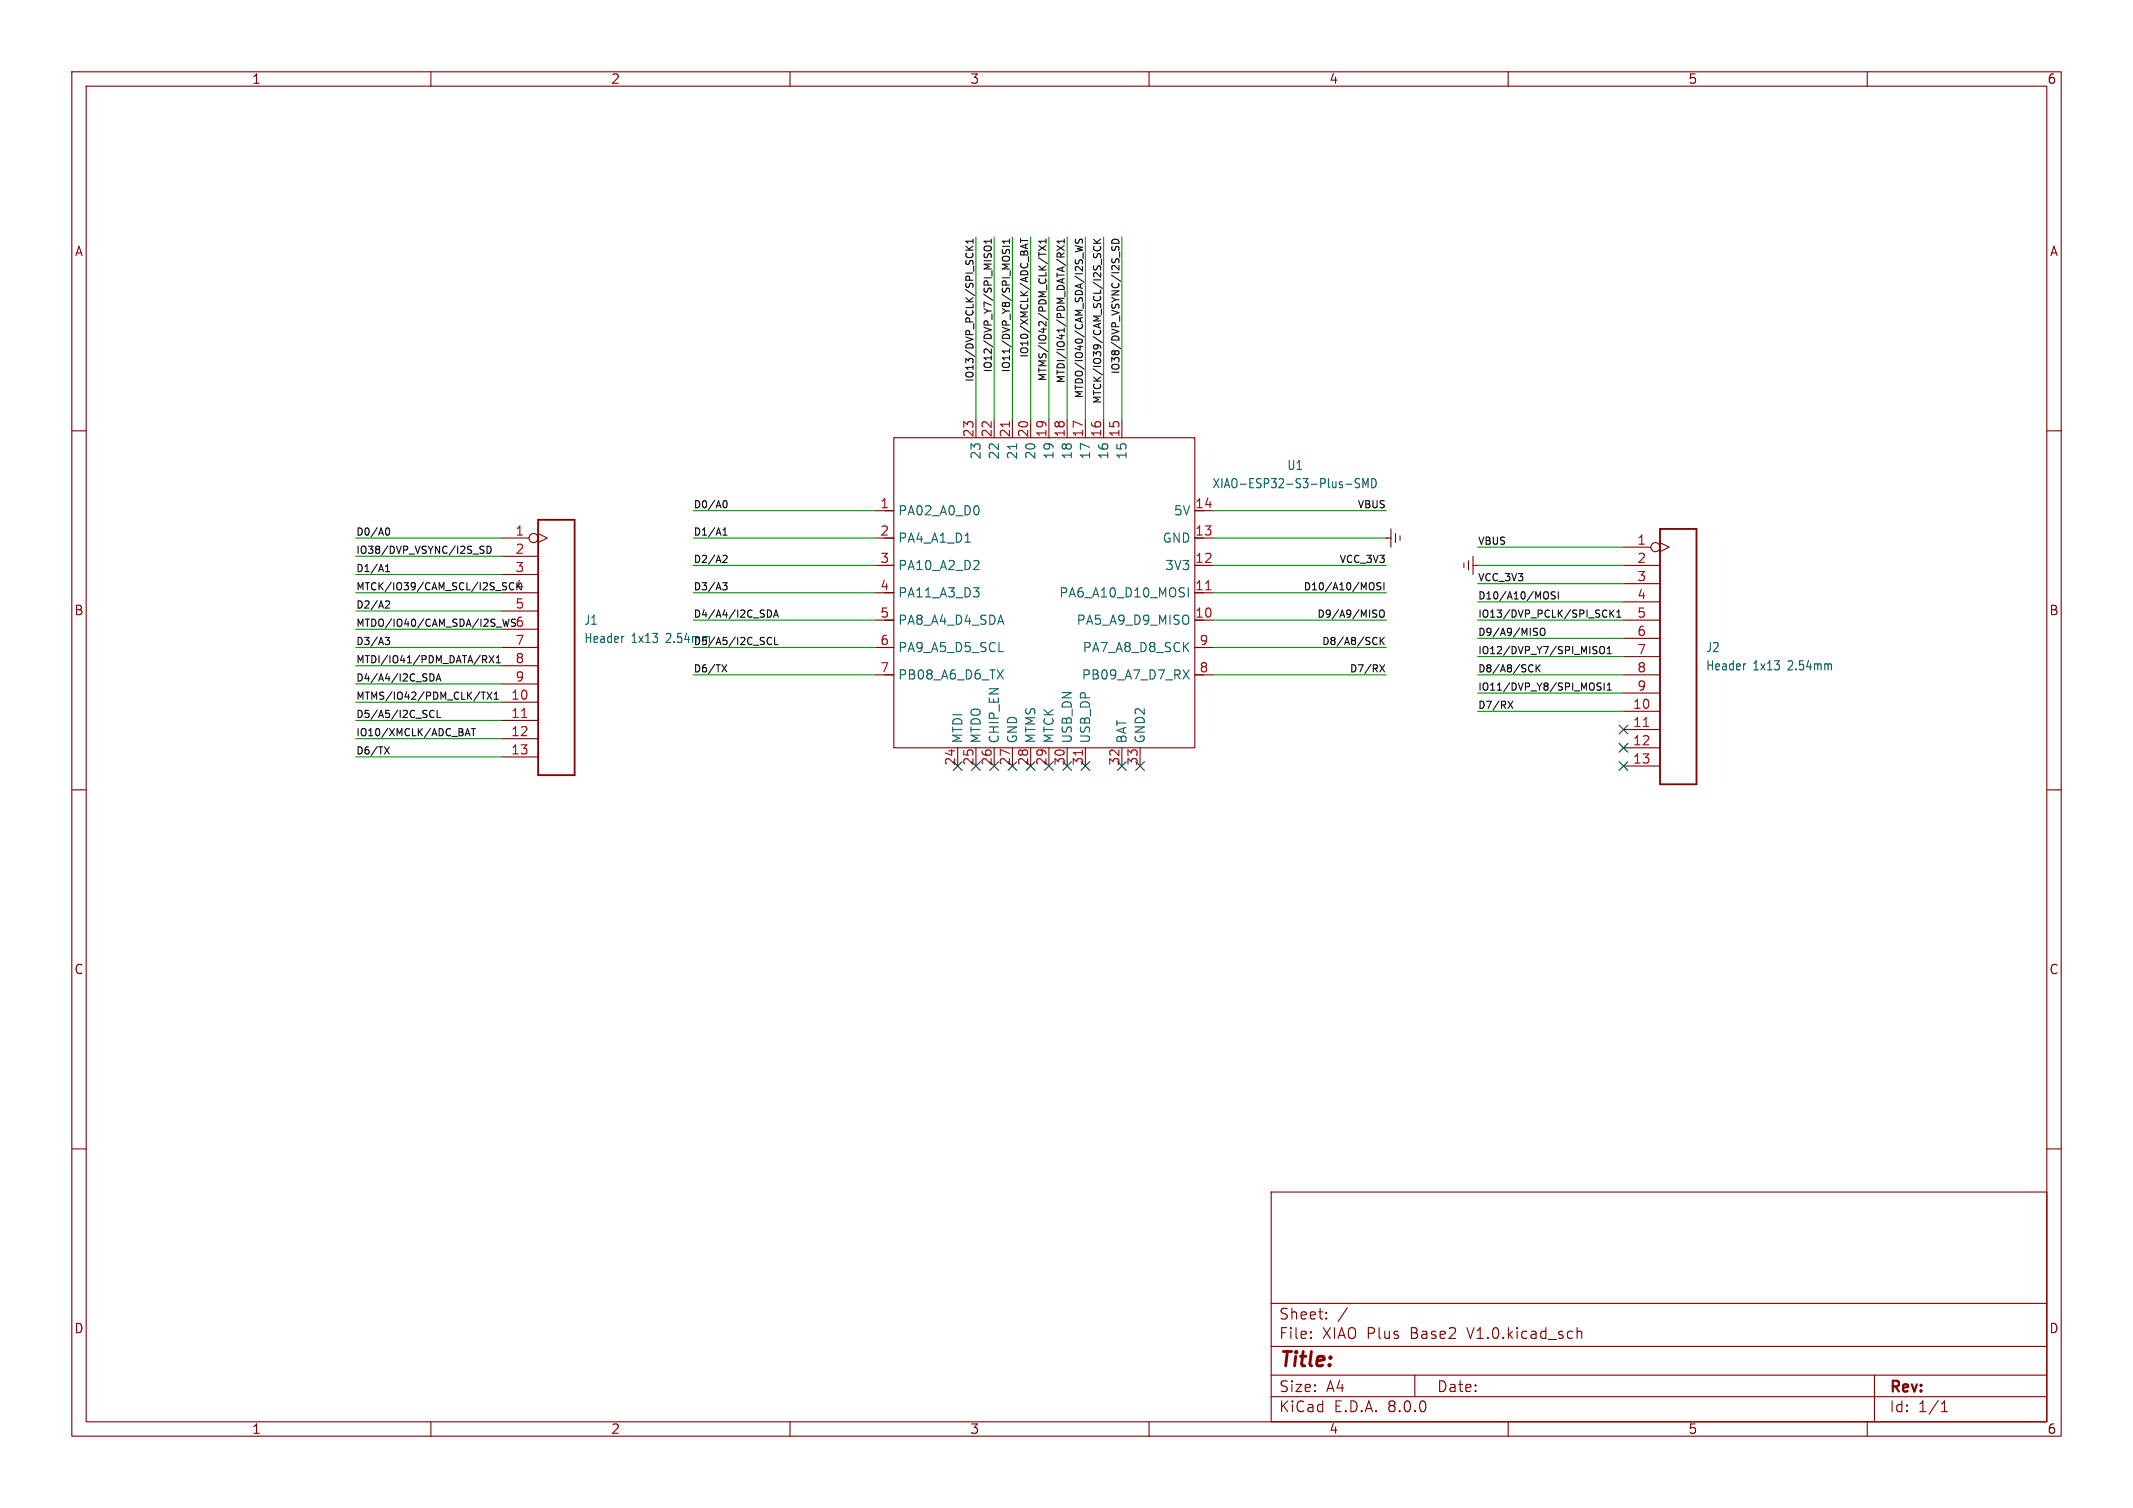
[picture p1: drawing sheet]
<svg xmlns="http://www.w3.org/2000/svg" width="297mm" height="210mm" viewBox="0 0 297 210" stroke-linecap="round" stroke-linejoin="round" font-family="sans-serif">
<g fill="none" stroke="#840000" stroke-width=".15">
<path d="M10 10h277v190h-277zM12 12h273v186h-273zM60 10v2M110 10v2M160 10v2M210 10v2M260 10v2M10 60h2M135.9 58.4v2.6M138.4 58.4v2.6M141 58.4v2.6M143.5 58.4v2.6"/>
<path d="M146 58.4v2.6M148.6 58.4v2.6M151.1 58.4v2.6M153.7 58.4v2.6M156.2 58.4v2.6M285 60h2M69.8 74.9h3.9M69.8 77.5h5.1M74.9 74.3l1.3 .6-1.3 .7M121.9 74.9h2.6M121.9 78.7h2.6M121.9 71.1h2.6"/>
<path d="M124.5 61h41.9v43.1h-41.9zM166.4 74.9h2.5M166.4 78.7h2.5M166.4 71.1h2.5M193 74.9h.1M193 74.9h.7M193.7 73.7v2.5M194.3 74.3v1.3M194.9 74.6v.6M203.8 78.4v.7M204.5 78.1v1.3M205.1 78.7h.6"/>
<path d="M205.1 77.5v2.5M205.7 78.7h.1M226.1 76.2h3.8M226.1 78.7h5M231.1 75.6l1.3 .6-1.3 .6M69.8 97.8h5.1M69.8 80h5.1M69.8 82.6h5.1M69.8 85.1h5.1M69.8 87.6h5.1M69.8 90.2h5.1M69.8 92.7h5.1"/>
<path d="M69.8 95.3h5.1M121.9 82.6h2.6M121.9 90.2h2.6M121.9 86.4h2.6M121.9 94h2.6M166.4 82.6h2.5M166.4 90.2h2.5M166.4 86.4h2.5M166.4 94h2.5M226.1 99.1h5M226.1 81.3h5M226.1 83.8h5"/>
<path d="M226.1 86.4h5M226.1 88.9h5M226.1 91.4h5M226.1 94h5M226.1 96.5h5M10 110h2M69.8 100.3h5.1M69.8 102.9h5.1M69.8 105.4h5.1M133.3 104.1v2.6M135.9 104.1v2.6M138.4 104.1v2.6"/>
<path d="M141 104.1v2.6M143.5 104.1v2.6M146 104.1v2.6M148.6 104.1v2.6M151.1 104.1v2.6M156.2 104.1v2.6M158.7 104.1v2.6M226.1 101.6h5M226.1 104.1h5M226.1 106.7h5M285 110h2M10 160h2"/>
<path d="M285 160h2M177 166h108v32h-108zM60 198v2M110 198v2M160 198v2M177 194.5h108M177 191.5h108M177 187.5h108M177 181.5h108M182.5 186.3h.1l-.1 .1M182.5 186.3v.1M182.5 185.5v.1"/>
<path d="M182.5 185.5h.1l-.1 .1M184.7 183.6v.1M184.7 183.6h-.1l.1 .1M184.7 182.8v.1M184.7 182.8h-.1l.1 .1M187.6 182.1l-1.3 2M197 191.5v3M210 198v2M219.6 184.9v1.5M219.6 185.5a.37 .37 0 0 1 .6 .1v.8M260 198v2M261 191.5v6.5"/>
<path d="M270.3 196.6h.9M270.3 195.5l.4-.4v1.5"/>
<circle cx="74.3" cy="74.9" r=".63"/>
<circle cx="230.5" cy="76.2" r=".63"/>
</g>
<path d="M74.9 72.4h5.1v35.6h-5.1zM231.1 73.7h5.1v35.5h-5.1z" fill="none" stroke="#840000" stroke-width=".25"/>
<path d="M140.6 58.7v.7M72.6 99.9h.8M167.9 82.1h.7M150.7 104.4v.8M228.8 101.2h.8" fill="none" stroke="#a90000" stroke-width=".15"/>
<g fill="none" stroke="#006464" stroke-width=".15">
<path d="M134.4 75.5h.7M136.2 70.6l.1 .3-.1 .7M136.2 78.1l.1 .2v.3l-.8 .7h.8M141.5 61.8v.7M187.4 67.4h.8M189.3 66.7h-.4l-.2 .1v.3l.5 .3 .1 .3-.2 .2h-.4M189.8 67.9v-1.2l.3 .9 .4-.9v1.2M191 66.7a.67 .67 0 0 1 .6 .4 .67 .67 0 0 1-.2 .8h-.4zM86.8 88.6h.1M135.5 81.9h.8l-.4 .4M136.2 82.4l.1 .2v.3l-.1 .2M138.9 93.3l.8 1.3"/>
<path d="M139.7 93.3l-.8 1.3M164.7 93.3l.9 1.3M165.5 81.9v1.2M165.6 93.3l-.9 1.3M243 92.4h.1"/>
</g>
<g fill="none" stroke="#0f0f0f" stroke-width=".15">
<path d="M134.5 34.8h1M134.5 34.3l.6 .5M134.6 35.3l-.1 .2M135.4 35.3l.1 .2M135.5 33.6h-1l.3 .3M135.5 34.3l-.6 .4M135.5 33.3v.6M137.1 34.4a.64 .64 0 0 1 .9 .1 .34 .34 0 0 1-.3 .4h-.3a.33 .33 0 0 1-.3-.1 .33 .33 0 0 1 0-.4zM138 33.6h-1l.3 .3M138 33.3v.6M139.6 34.3h1M139.6 34.7v.4l.2 .2"/>
<path d="M139.9 35.3l.4-.6 .3 .2-.1 .4M140.6 33.6h-1l.3 .3M140.6 33.3v.6M142.1 33.2v.6M142.1 33.5h1M142.8 34.1v.4M143.1 34l-1 .3 1 .3M144.6 35.1v.6M144.6 35.4h1M144.6 34.2l1 .7M145.6 33.6h-1l.3 .3M145.6 34.2l-1 .7"/>
<path d="M145.6 33.3v.6M147.2 35.8v-.4l.2-.2 .3 .1v.5M147.2 34.2l1 .7M148.2 35.2l-.5 .3M148.2 34.2l-1 .7M148.2 33.3v.6M148.2 33.6h-1l.3 .3M149.7 34.2l1 .3-.7 .1 .7 .2-1 .3M149.8 33.3l-.1 .4 .1 .1h.3l.2-.4 .2-.1 .2 .2v.4M152.3 33.9h1M152.3 33.3l.5 .6M152.3 35.3v.4"/>
<path d="M152.4 34.3a.47 .47 0 0 0 .3 .7 .47 .47 0 0 0 .6-.5l-.1-.2M152.8 35.5l.2-.2 .3 .2M153.3 33.3l-.6 .4M154.9 33.5a.54 .54 0 0 1 .6-.2 .54 .54 0 0 1 .3 .6h-1zM154.9 34.3v.5M155.2 34.8l.2-.4 .2-.1 .2 .2v.4M53.7 79.6h.5M53.7 78.9l.3-.3v1M53.8 73.6l.1-.1a.53 .53 0 0 1 .4 .5 .53 .53 0 0 1-.4 .5h-.1M66.9 76.5l.4 .1 .1 .2-.1 .2-.3 .1M66.9 76.1h.5M67.8 76.1a.51 .51 0 0 1 .6 .5 .51 .51 0 0 1-.6 .5z"/>
<path d="M100.7 74.5h.5M100.7 73.8l.3-.3v1M100.7 77.4l.3-.1 .2 .3-.6 .7h.6M100.8 69.8l.1-.1a.53 .53 0 0 1 .4 .5 .53 .53 0 0 1-.4 .5h-.1M53.6 88.8h.6l-.3 .3 .3 .1v.4l-.1 .2h-.3M53.7 83.7h.4l.1 .3-.6 .7h.6M59.9 93.8a.51 .51 0 0 1 .5 .5 .51 .51 0 0 1-.5 .5M59.9 99.7l.3 .2 .2-.1M60.4 99l-.2-.1-.3 .3M60.7 94.8l.4-1 .3 1M60.8 94.6h.5M60.9 98.9v1h.4"/>
<path d="M67 96.4h.6M67.3 96.4v1M67.4 91.8l.4 .5M67.6 91.3l.2 .2-.1 .2-.1 .1M67.8 96.4l.7 1M68.1 91.3l.7 1M68.5 96.4l-.7 1M68.8 91.3l-.7 1M68.8 97.4h.6M68.8 96.7l.3-.3v1M69.1 92.3h.6M69.1 91.6l.3-.3v1"/>
<path d="M70 86.2l.2 1 .2-.7 .2 .7 .3-1M70.4 81.1l.1 .1M70.4 81.7l.1 .2-.1 .2M71.2 81.1a.54 .54 0 0 0-.3 .5 .54 .54 0 0 0 .3 .5M100.5 92.6l.7 1M100.6 81.1h.6l-.3 .4 .3 .1v.4l-.2 .1h-.2M101.2 92.6l-.7 1M106.9 85a.51 .51 0 0 1 .5 .5 .51 .51 0 0 1-.5 .5M106.9 89.5l.2 .3 .3-.1M107.4 88.9l-.3-.1-.2 .2M107.7 86l.3-1 .4 1M107.8 85.7h.5"/>
<path d="M107.9 88.8v1h.4M191.1 81.1l.1 .1a.64 .64 0 0 1-.1 .9M191.3 85h.4M191.5 85.5l.2 .2-.2 .3M191.6 88.8l.1 .1M191.7 89.7l-.1 .1M192.1 85.1l.2-.1a.34 .34 0 0 1 .4 .3v.3a.33 .33 0 0 1-.3 .4 .33 .33 0 0 1-.3-.4zM192.1 92.6l.7 1M192.2 88.8v1M192.3 81.2l-.4-.1-.2 .1v.3l.5 .2 .1 .3-.2 .1h-.4M192.3 89.2l.4 .6M192.7 81.1v1"/>
<path d="M192.7 88.8l-.5 .5M192.8 92.6l-.7 1M210 97.7l.6 1M210.6 97.7l-.6 1M213.3 92.6l.2 .1M213.5 93.5l-.2 .1M213.9 92.6v1M213.9 87.5h.2M214 88.1l.1 .1-.1 .2M214 93l.5 .6M214.5 92.6l-.6 .5M214.5 87.6l.2-.1a.34 .34 0 0 1 .4 .3v.4a.33 .33 0 0 1-.3 .3 .33 .33 0 0 1-.3-.3z"/>
<path d="M215.5 82.5a.71 .71 0 0 1 0 .9M216.6 82.5l-.4-.1-.2 .1v.3l.5 .2 .1 .2-.2 .2h-.4M217 82.4v1M222.4 95.5l.4 .2 .1 .2-.2 .2h-.3M222.8 90.2l.2-.2a.34 .34 0 0 1 .4 .4v.3a.33 .33 0 0 1-.3 .3 .33 .33 0 0 1-.4-.3zM222.9 95.2l-.3-.1-.2 .1M223.4 95.1v1M223.6 85h.1M223.7 85.9l-.1 .1M223.8 96.1h.6M223.8 90.3l.3-.3v1M223.8 95.4l.3-.3v1"/>
<path d="M223.8 91h.6M224.2 85v1M224.3 85.4l.4 .6M224.7 85l-.5 .5M225.1 86h.6M225.1 85.2l.3-.2v1M53.5 104l.7 1M54.2 104l-.7 1M64.8 102.5l.3-1 .3 1M64.9 102.2h.4M65.6 101.5h.6M65.9 101.5v1"/>
</g>
<g fill="none" stroke="#009600" stroke-width=".15">
<path d="M135.9 33v25.4M138.4 33v25.4M141 33v25.4M143.5 33v25.4M146 33v25.4M148.6 33v25.4M151.1 33v25.4M153.7 33v25.4M156.2 33v25.4M49.5 74.9h20.3M49.5 77.5h20.3M96.5 74.9h25.4"/>
<path d="M96.5 78.7h25.4M96.5 71.1h25.4M168.9 74.9h24.1M168.9 78.7h24.1M168.9 71.1h24.1M205.7 78.7h20.4M205.7 76.2h20.4M49.5 80h20.3M49.5 85.1h20.3M49.5 95.3h20.3M49.5 92.7h20.3M49.5 90.2h20.3"/>
<path d="M49.5 82.6h20.3M49.5 87.6h20.3M49.5 97.8h20.3M96.5 90.2h25.4M96.5 86.4h25.4M96.5 82.6h25.4M96.5 94h25.4M168.9 90.2h24.1M168.9 86.4h24.1M168.9 82.6h24.1M168.9 94h24.1M205.7 81.3h20.4"/>
<path d="M205.7 86.4h20.4M205.7 94h20.4M205.7 99.1h20.4M205.7 96.5h20.4M205.7 83.8h20.4M205.7 88.9h20.4M205.7 91.4h20.4M49.5 105.4h20.3M49.5 102.9h20.3M49.5 100.3h20.3"/>
</g>
<g fill="none" stroke="#000084" stroke-width=".15">
<path d="M132.7 106.1l1.3 1.2M134 106.1l-1.3 1.2M135.3 106.1l1.2 1.2M136.5 106.1l-1.2 1.2M137.8 106.1l1.2 1.2M139 106.1l-1.2 1.2M140.4 106.1l1.2 1.2M141.6 106.1l-1.2 1.2M142.9 106.1l1.2 1.2M144.1 106.1l-1.2 1.2M145.4 106.1l1.3 1.2M146.7 106.1l-1.3 1.2"/>
<path d="M148 106.1l1.2 1.2M149.2 106.1l-1.2 1.2M150.5 106.1l1.2 1.2M151.7 106.1l-1.2 1.2M155.6 106.1l1.2 1.2M156.8 106.1l-1.2 1.2M158.1 106.1l1.3 1.2M159.4 106.1l-1.3 1.2M225.5 106.1l1.2 1.2M225.5 101l1.2 1.2M225.5 103.5l1.2 1.2M226.7 106.1l-1.2 1.2"/>
<path d="M226.7 101l-1.2 1.2M226.7 103.5l-1.2 1.2"/>
</g>
<text font-size="2.8" fill="#840000" x="178" y="190.9">Title:</text>
<g font-size="2.1" fill="#840000">
<text x="178" y="184">Sheet:</text>
<text x="178" y="186.7">File:</text>
<text x="184.1" y="186.7">XIAO Plus</text>
<text x="196.5" y="186.7">Base2</text>
<text x="204.6" y="186.7">V1.0.kicad_sch</text>
<text x="178" y="196.9">KiCad</text>
<text x="178" y="194.1">Size:</text>
<text x="184.7" y="194.1">A4</text>
<text x="185.7" y="196.9">E.D.A.</text>
<text x="193.3" y="196.9">8.0.0</text>
<text x="200" y="194.1">Date:</text>
<text x="263" y="194.3">Rev:</text>
<text x="263" y="196.9">Id:</text>
<text x="267.1" y="196.9">1/1</text>
</g>
<g font-size="1.8" fill="#840000">
<text x="35" y="11.9">1</text>
<text x="85" y="11.9">2</text>
<text x="135" y="11.9">3</text>
<text x="185" y="11.9">4</text>
<text x="235" y="11.9">5</text>
<text x="285" y="11.9">6</text>
<text x="10.3" y="35.9">A</text>
<text x="285.3" y="35.9">A</text>
<text x="10.3" y="85.9">B</text>
<text x="285.3" y="85.9">B</text>
<text x="10.3" y="135.9">C</text>
<text x="285.3" y="135.9">C</text>
<text x="10.3" y="185.9">D</text>
<text x="285.3" y="185.9">D</text>
<text x="35" y="199.9">1</text>
<text x="85" y="199.9">2</text>
<text x="135" y="199.9">3</text>
<text x="185" y="199.9">4</text>
<text x="235" y="199.9">5</text>
<text x="285" y="199.9">6</text>
</g>
<g font-size="1.8" fill="#a90000">
<text x="135.6" y="61" transform="rotate(-90 135.6 61)">23</text>
<text x="138.2" y="61" transform="rotate(-90 138.2 61)">22</text>
<text x="140.7" y="61" transform="rotate(-90 140.7 61)">21</text>
<text x="143.3" y="61" transform="rotate(-90 143.3 61)">20</text>
<text x="145.8" y="61" transform="rotate(-90 145.8 61)">19</text>
<text x="148.3" y="61" transform="rotate(-90 148.3 61)">18</text>
<text x="150.9" y="61" transform="rotate(-90 150.9 61)">17</text>
<text x="153.4" y="61" transform="rotate(-90 153.4 61)">16</text>
<text x="156" y="61" transform="rotate(-90 156 61)">15</text>
<text x="122.5" y="70.9">1</text>
<text x="166.3" y="70.9">14</text>
<text x="71.7" y="74.7">1</text>
<text x="71.7" y="77.2">2</text>
<text x="122.5" y="74.7">2</text>
<text x="166.3" y="74.7">13</text>
<text x="227.9" y="75.9">1</text>
<text x="71.7" y="79.8">3</text>
<text x="122.5" y="78.5">3</text>
<text x="122.5" y="82.3">4</text>
<text x="166.3" y="82.3">11</text>
<text x="166.3" y="78.5">12</text>
<text x="227.9" y="78.5">2</text>
<text x="227.9" y="81">3</text>
<text x="227.9" y="83.6">4</text>
<text x="71.7" y="84.8">5</text>
<text x="71.7" y="89.9">7</text>
<text x="122.5" y="86.1">5</text>
<text x="122.5" y="89.9">6</text>
<text x="166.3" y="86.1">10</text>
<text x="166.9" y="89.9">9</text>
<text x="227.9" y="86.1">5</text>
<text x="227.9" y="88.6">6</text>
<text x="71.7" y="92.5">8</text>
<text x="71.7" y="95">9</text>
<text x="122.5" y="93.7">7</text>
<text x="166.9" y="93.7">8</text>
<text x="227.9" y="91.2">7</text>
<text x="227.9" y="93.7">8</text>
<text x="71.1" y="97.5">10</text>
<text x="71.1" y="100.1">11</text>
<text x="227.3" y="98.8">10</text>
<text x="227.3" y="101.3">11</text>
<text x="227.9" y="96.3">9</text>
<text x="71.1" y="102.6">12</text>
<text x="71.1" y="105.2">13</text>
<text x="133.1" y="106.7" transform="rotate(-90 133.1 106.7)">24</text>
<text x="135.6" y="106.7" transform="rotate(-90 135.6 106.7)">25</text>
<text x="138.2" y="106.7" transform="rotate(-90 138.2 106.7)">26</text>
<text x="140.7" y="106.7" transform="rotate(-90 140.7 106.7)">27</text>
<text x="143.3" y="106.7" transform="rotate(-90 143.3 106.7)">28</text>
<text x="145.8" y="106.7" transform="rotate(-90 145.8 106.7)">29</text>
<text x="148.3" y="106.7" transform="rotate(-90 148.3 106.7)">30</text>
<text x="150.9" y="106.7" transform="rotate(-90 150.9 106.7)">31</text>
<text x="156" y="106.7" transform="rotate(-90 156 106.7)">32</text>
<text x="158.5" y="106.7" transform="rotate(-90 158.5 106.7)">33</text>
<text x="227.3" y="103.9">12</text>
<text x="227.3" y="106.4">13</text>
</g>
<g font-size="1.8" fill="#006464">
<text x="136.8" y="64.1" transform="rotate(-90 136.8 64.1)">23</text>
<text x="139.3" y="64.1" transform="rotate(-90 139.3 64.1)">22</text>
<text x="141.8" y="64.1" transform="rotate(-90 141.8 64.1)">21</text>
<text x="144.4" y="64.1" transform="rotate(-90 144.4 64.1)">20</text>
<text x="146.9" y="64.1" transform="rotate(-90 146.9 64.1)">19</text>
<text x="149.5" y="64.1" transform="rotate(-90 149.5 64.1)">18</text>
<text x="152" y="64.1" transform="rotate(-90 152 64.1)">17</text>
<text x="154.5" y="64.1" transform="rotate(-90 154.5 64.1)">16</text>
<text x="157.1" y="64.1" transform="rotate(-90 157.1 64.1)">15</text>
<text x="179.1" y="65.7">U1</text>
<text x="125" y="72">PA02_A0_D0</text>
<text x="163.4" y="72">5V</text>
<text x="168.7" y="68.2">XIAO-ESP32-S3-Plus-SMD</text>
<text x="125" y="75.8">PA4_A1_D1</text>
<text x="161.8" y="75.8">GND</text>
<text x="125" y="79.6">PA10_A2_D2</text>
<text x="125" y="83.4">PA11_A3_D3</text>
<text x="147.4" y="83.4">PA6_A10_D10_MOSI</text>
<text x="162.2" y="79.6">3V3</text>
<text x="81.3" y="87.2">J1</text>
<text x="81.3" y="89.8">Header</text>
<text x="87.9" y="89.8">1x13</text>
<text x="125" y="87.2">PA8_A4_D4_SDA</text>
<text x="149.8" y="87.2">PA5_A9_D9_MISO</text>
<text x="125" y="91">PA9_A5_D5_SCL</text>
<text x="125" y="94.8">PB08_A6_D6_TX</text>
<text x="150.5" y="94.8">PB09_A7_D7_RX</text>
<text x="150.7" y="91">PA7_A8_D8_SCK</text>
<text x="237.5" y="91">J2</text>
<text x="237.5" y="93.6">Header</text>
<text x="244.1" y="93.6">1x13</text>
<text x="249.2" y="93.6">2.54mm</text>
<text x="134.2" y="103.6" transform="rotate(-90 134.2 103.6)">MTDI</text>
<text x="136.8" y="103.6" transform="rotate(-90 136.8 103.6)">MTDO</text>
<text x="139.3" y="103.6" transform="rotate(-90 139.3 103.6)">CHIP_EN</text>
<text x="141.8" y="103.6" transform="rotate(-90 141.8 103.6)">GND</text>
<text x="144.4" y="103.6" transform="rotate(-90 144.4 103.6)">MTMS</text>
<text x="146.9" y="103.6" transform="rotate(-90 146.9 103.6)">MTCK</text>
<text x="149.5" y="103.6" transform="rotate(-90 149.5 103.6)">USB_DN</text>
<text x="152" y="103.6" transform="rotate(-90 152 103.6)">USB_DP</text>
<text x="157.1" y="103.6" transform="rotate(-90 157.1 103.6)">BAT</text>
<text x="159.6" y="103.6" transform="rotate(-90 159.6 103.6)">GND2</text>
</g>
<g font-size="1.8" fill="#0f0f0f">
<text x="71.7" y="82.3">4</text>
<text x="71.7" y="87.4">6</text>
<text x="92.9" y="89.8">2.54mm</text>
</g>
<g font-size="1.4" fill="#0f0f0f">
<text x="135.6" y="53.3" transform="rotate(-90 135.6 53.3)">IO13/DVP_PCLK/SPI_SCK1</text>
<text x="138.2" y="52" transform="rotate(-90 138.2 52)">IO12/DVP_Y7/SPI_MISO1</text>
<text x="140.7" y="52" transform="rotate(-90 140.7 52)">IO11/DVP_Y8/SPI_MOSI1</text>
<text x="143.2" y="49.9" transform="rotate(-90 143.2 49.9)">IO10/XMCLK/ADC_BAT</text>
<text x="145.8" y="53.2" transform="rotate(-90 145.8 53.2)">MTMS/IO42/PDM_CLK/TX1</text>
<text x="148.3" y="53.5" transform="rotate(-90 148.3 53.5)">MTDI/IO41/PDM_DATA/RX1</text>
<text x="155.9" y="52.2" transform="rotate(-90 155.9 52.2)">IO38/DVP_VSYNC/I2S_SD</text>
<text x="150.9" y="55.6" transform="rotate(-90 150.9 55.6)">MTDO/IO40/CAM_SDA/I2S_WS</text>
<text x="153.4" y="56.4" transform="rotate(-90 153.4 56.4)">MTCK/IO39/CAM_SCL/I2S_SCK</text>
<text x="96.5" y="70.8">D0/A0</text>
<text x="188.9" y="70.8">VBUS</text>
<text x="49.5" y="74.7">D0/A0</text>
<text x="49.5" y="77.2">IO38/DVP_VSYNC/I2S_SD</text>
<text x="96.5" y="74.7">D1/A1</text>
<text x="205.7" y="75.9">VBUS</text>
<text x="49.5" y="79.7">D1/A1</text>
<text x="49.5" y="82.3">MTCK/IO39/CAM_SCL/I2S_SCK</text>
<text x="96.5" y="82.3">D3/A3</text>
<text x="96.5" y="78.5">D2/A2</text>
<text x="181.4" y="82.3">D10/A10/MOSI</text>
<text x="186.4" y="78.5">VCC_3V3</text>
<text x="205.7" y="83.5">D10/A10/MOSI</text>
<text x="205.7" y="81">VCC_3V3</text>
<text x="49.5" y="84.8">D2/A2</text>
<text x="49.5" y="87.4">MTDO/IO40/CAM_SDA/I2S_WS</text>
<text x="49.5" y="89.9">D3/A3</text>
<text x="96.5" y="86.1">D4/A4/I2C_SDA</text>
<text x="96.5" y="89.9">D5/A5/I2C_SCL</text>
<text x="183.3" y="86.1">D9/A9/MISO</text>
<text x="184" y="89.9">D8/A8/SCK</text>
<text x="205.7" y="88.6">D9/A9/MISO</text>
<text x="205.7" y="86.1">IO13/DVP_PCLK/SPI_SCK1</text>
<text x="49.5" y="95">D4/A4/I2C_SDA</text>
<text x="49.5" y="92.4">MTDI/IO41/PDM_DATA/RX1</text>
<text x="96.5" y="93.7">D6/TX</text>
<text x="187.8" y="93.7">D7/RX</text>
<text x="205.7" y="93.7">D8/A8/SCK</text>
<text x="205.7" y="91.2">IO12/DVP_Y7/SPI_MISO1</text>
<text x="49.5" y="97.5">MTMS/IO42/PDM_CLK/TX1</text>
<text x="49.5" y="100.1">D5/A5/I2C_SCL</text>
<text x="205.7" y="96.2">IO11/DVP_Y8/SPI_MOSI1</text>
<text x="205.7" y="98.8">D7/RX</text>
<text x="49.5" y="102.6">IO10/XMCLK/ADC_BAT</text>
<text x="49.5" y="105.1">D6/TX</text>
</g>
</svg>
